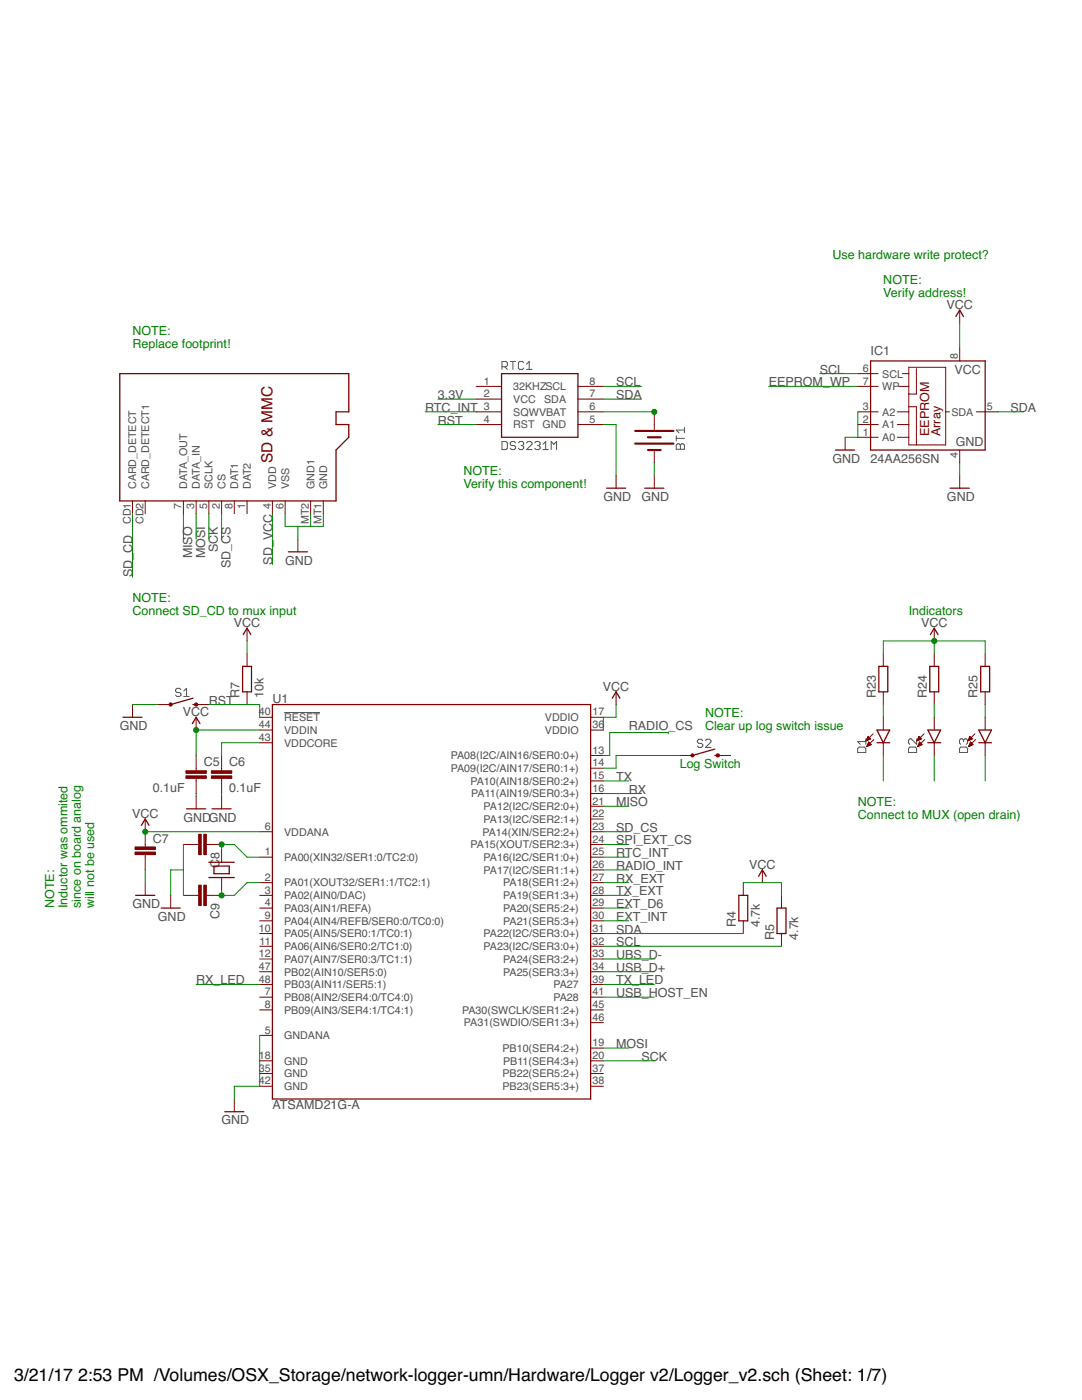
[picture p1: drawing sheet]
<svg xmlns="http://www.w3.org/2000/svg" width="216mm" height="279mm" viewBox="0 0 216 279" stroke-linecap="round" stroke-linejoin="round" font-family="sans-serif">
<g fill="none" stroke="#505050" stroke-width=".2">
<path d="M100.2 73.2h.8l.2-.3v-.5l-.2-.3h-.8v1.6M100.7 73.2l.5 .5M101.8 72.1h1.1M102.3 72.1v1.6M104.5 72.4l-.3-.3h-.5l-.3 .3v1.1l.3 .2h.5l.3-.2M105.1 73.7h1.1M105.1 72.7l.5-.6v1.6M100.2 88.1h.8l.2 .3v1.1l-.2 .2h-.8zM102.9 88.4l-.3-.3h-.5l-.3 .3v.3l.3 .2h.5l.3 .3v.3l-.3 .2h-.5l-.3-.2M103.4 88.4l.3-.3h.5l.3 .3v.3l-.3 .2M104 88.9h.2M104.2 88.9l.3 .3v.3l-.3 .2h-.5l-.3-.2"/>
<path d="M105.1 88.4l.2-.3h.6l.3 .3v.3l-1.1 1h1.1M106.7 88.4l.3-.3h.5l.3 .3v.3l-.3 .2M107.3 88.9h.2M107.5 88.9l.3 .3v.3l-.3 .2h-.5l-.3-.2M108.4 89.7h1M108.4 88.7l.5-.6v1.6M110 89.7v-1.6l.5 .6 .6-.6v1.6M134.9 88.8l.3-.2h.3l.3 .2 .2-.2h.3l.3 .2v.9h-1.7zM134.9 86.9v1.1M134.9 87.5h1.7M135.8 88.8v.9M136.6 85.3v1.1"/>
<path d="M136.6 85.8h-1.7l.6 .6M36.1 137.6l-.3-.2h-.5l-.3 .2v.3l.3 .3h.5l.3 .3v.2l-.3 .3h-.5l-.3-.3M36.7 139h1M36.7 137.9l.5-.5v1.6M56.7 142.2h7.1M140.2 147.8l-.2-.3h-.6l-.3 .3v.3l.3 .3h.6l.2 .2v.3l-.2 .3h-.6l-.3-.3M140.8 147.8l.3-.3h.5l.3 .3v.3l-1.1 1.1h1.1M171.4 149.1h1.1l.3 .3v.8h-1.7v-.8zM172.8 147.4v1.1M172.8 148h-1.7l.6 .5M181.5 149.1h1.1l.3 .3v.8h-1.6v-.8zM182.9 147.4v1.1l-1.1-1.1h-.3l-.2 .3v.6l.2 .2"/>
<path d="M191.7 149.1h1.1l.3 .3v.8h-1.6v-.8zM192.3 147.7l-.3-.3h-.3l-.2 .3v.6l.2 .2M192.3 147.7l.2-.3h.3l.3 .3v.6l-.3 .2M192.3 147.7v.3"/>
</g>
<g fill="none" stroke="#800000" stroke-width=".2">
<path d="M95 77.1h5.1M95 79.7h5.1M115.3 77.1h5.1M115.3 79.7h5.1M171.2 77.1h4M171.2 74.6h4M179.3 77.1h2M180.1 74.6h1.2M181.3 73.3h7.4v15.5h-7.4zM182.9 73.6v5h-1.6M191.5 61.9v2.5M191.5 69.5v2.5"/>
<path d="M26.4 100v2.5M29 100v2.5M36.6 100v2.5M39.1 100v2.5M41.7 100v2.5M44.2 100v2.5M46.8 100v2.5M49.3 100v2.5M54.4 100v2.5M56.9 100v2.5M62 100v2.5M64.5 100v2.5"/>
<path d="M95 84.7h5.1M95 82.2h5.1M115.3 84.7h5.1M115.3 82.2h5.1M122.9 94.9v2.5M130.6 82.2v3.5M130.6 89.8v2.6M130.6 94.9v2.5M168.6 87.3v2.5M171.2 84.7h4M171.2 82.2h4M171.2 87.3h4"/>
<path d="M179 84.7h2.3M179 82.2h2.3M179 87.3h2.3M181.3 81.2h1.6v7.6M188.7 82.2h.8M191.5 89.8v2.6M191.5 94.9v2.5M194.8 82.2h4.3M59.4 107.6v2.5M49.3 125.4v2.5M49.3 130.5v2.5M49.3 138.1v2.5"/>
<path d="M122.9 138.1v2.5M176.3 130.5v2.5M176.3 138.1v2.5M186.4 125.4v2.5M186.4 130.5v2.5M186.4 138.1v2.5M196.6 130.5v2.5M196.6 138.1v2.5M26.4 140.6v2.6M31.5 140.6h2.6M39.1 143.2v2.5M39.1 150.8v3"/>
<path d="M39.1 155.3v3.1M39.1 158.9v2.5M39.1 140.6h2.6M44.2 150.8v3M44.2 155.3v3.1M44.2 158.9v2.5M51.8 143.2h2.6M51.8 145.7h2.6M51.8 148.2h2.6M117.9 150.8h2.5M117.9 155.9h2.5M117.9 153.3h2.5"/>
<path d="M117.9 158.4h2.5M117.9 143.2h2.5M117.9 145.7h2.5M135.6 150.8h2.6M143.3 150.8h2.5M172.9 147.7h.2M172.9 147.6h.5M173 147.5h.7M173 148.9h.1M173 147.4h.6M173 148.8h.3M173.1 147.3h.4"/>
<path d="M173.1 148.7h.5M173.1 148.6h.7M173.1 147.1h.3M173.2 147h.1M173.2 148.5h.5M173.2 147l.5 .5-.9 .3zM173.2 148.3h.4M173.3 148.2h.2M173.3 148.1l-.3 .9M173.3 148.1l.5 .5-.8 .4M173.3 148.1h.1M174.2 146.5l-1.4 1.3"/>
<path d="M174.3 147.6l-1.3 1.4M176.3 143.2v2.5M176.3 148.2v2.6M183 147.7h.2M183.1 147.6h.4M183.1 147.5h.7M183.1 148.9h.1M183.2 148.8h.3M183.2 147.4h.6M183.2 147.3h.5M183.2 148.7h.6M183.3 147.1h.3"/>
<path d="M183.3 148.6h.7M183.3 147h.1M183.3 148.5h.6M183.4 147l.5 .5-.9 .3zM183.4 148.3h.3M183.5 148.2h.1M183.5 148.1h.1M183.5 148.1l-.4 .9M183.5 148.1l.5 .5-.9 .4M184.4 146.5l-1.4 1.3M184.5 147.6l-1.4 1.4M186.4 143.2v2.5"/>
<path d="M186.4 148.2v2.6M193.2 147.7h.2M193.3 147.6h.4M193.3 147.5h.7M193.3 148.9h.1M193.3 147.4h.7M193.3 148.8h.4M193.4 147.3h.4M193.4 148.7h.5M193.4 147.1h.3M193.4 148.6h.7M193.5 147h.1"/>
<path d="M193.5 148.5h.5M193.5 147l.5 .5-.9 .3zM193.5 148.3h.4M193.6 148.2h.2M193.7 148.1h.1M193.7 148.1l-.4 .9M193.7 148.1l.5 .5-.9 .4M194.5 146.5l-1.4 1.3M194.7 147.6l-1.4 1.4M196.6 143.2v2.5M196.6 148.2v2.6M29 163.4v5.6"/>
<path d="M29 170.6v3M29 176.1v2.6M34.1 178.7v2.5M36.6 178.7h3M36.6 168.5h3M41.2 178.7h3M41.2 168.5h3M44.2 169.5v2.6M44.2 175.1v2.6M51.8 171.1h2.6M51.8 176.1h2.6M51.8 178.7h2.6"/>
<path d="M51.8 166h2.6M117.9 171.1h2.5M117.9 176.1h2.5M117.9 178.7h2.5M117.9 166h2.5M117.9 160.9h2.5M117.9 163.4h2.5M117.9 168.5h2.5M117.9 173.6h2.5M148.3 176.1v2.6M152.1 173.6v2.5M155.9 178.7v2.5"/>
<path d="M51.8 181.2h2.6M51.8 188.8h2.6M51.8 199h2.6M51.8 183.8h2.6M51.8 186.3h2.6M51.8 191.4h2.6M51.8 193.9h2.6M51.8 196.5h2.6M117.9 181.2h2.5M117.9 188.8h2.5M117.9 199h2.5M117.9 183.8h2.5"/>
<path d="M117.9 186.3h2.5M117.9 191.4h2.5M117.9 193.9h2.5M117.9 196.5h2.5M148.3 183.8v2.5M155.9 186.3v2.5M46.8 219.3v2.6M51.8 206.6h2.6M51.8 201.5h2.6M51.8 211.7h2.6M51.8 214.2h2.6M51.8 216.8h2.6"/>
<path d="M117.9 201.5h2.5M117.9 211.7h2.5M117.9 209.2h2.5M117.9 214.2h2.5M117.9 216.8h2.5M117.9 204.1h2.5"/>
</g>
<g fill="none" stroke="#800000" stroke-width=".25">
<path d="M23.9 74.6h45.7v7.6h-2.5v2.5h2.5v2.6l-2.5 2.5v10.2h-43.2zM100.1 74.6h15.2v12.7h-15.2zM173.7 72h22.9v17.8h-22.9zM190.7 63.2l.8-1.3 .8 1.3M121 97.4h3.8M128.7 97.4h3.8M166.7 89.8h3.8M189.6 97.4h3.8M57.5 110.1h3.8M38.5 139.3l-4.4 1.3M48.4 133h1.8v5.1h-1.8zM48.5 126.6l.8-1.2 .8 1.2"/>
<path d="M122.2 139.3l.7-1.2 .8 1.2M175.4 133h1.7v5.1h-1.7zM185.5 133h1.8v5.1h-1.8zM185.7 126.6l.7-1.2 .8 1.2M195.7 133h1.8v5.1h-1.8zM24.5 143.2h3.8M38.4 144.4l.7-1.2 .8 1.2M38.5 140.6h.6M54.4 140.6h63.5v78.7h-63.5zM142.6 150.8h.7M142.6 149.5l-4.4 1.3M175 145.7h2.5l-1.2 2.5z"/>
<path d="M175 148.2h2.5M185.1 148.2h2.6M185.1 145.7h2.6l-1.3 2.5zM195.3 148.2h2.5M195.3 145.7h2.5l-1.2 2.5zM27.1 178.7h3.8M28.2 164.7l.8-1.3 .7 1.3M37.2 161.4h3.8M41.7 175.1h5.1M41.7 172.1h5.1M42.3 161.4h3.8M42.7 172.8h3v1.6h-3z"/>
<path d="M147.4 178.7h1.8v5.1h-1.8zM151.4 174.9l.7-1.3 .8 1.3M32.2 181.2h3.8M155 181.2h1.8v5.1h-1.8zM44.9 221.9h3.8"/>
</g>
<g fill="#800000" stroke="#800000" stroke-width=".2">
<path d="M143 150.5l.3-.1 .2 .1v.5h-.5z" fill-rule="evenodd"/>
<circle cx="34.1" cy="140.6" r=".33"/>
<circle cx="39.1" cy="140.6" r=".33"/>
<circle cx="138.2" cy="150.8" r=".33"/>
</g>
<g fill="#800000" stroke="#800000" stroke-width=".2">
<path d="M37.1 154.8h4.1v.5h-4.1z"/>
<path d="M37.1 153.8h4.1v.5h-4.1z"/>
<path d="M42.2 154.8h4v.5h-4z"/>
<path d="M42.2 153.8h4v.5h-4z"/>
<path d="M26.9 170.1h4.1v.5h-4.1z"/>
<path d="M26.9 169h4.1v.5h-4.1z"/>
<path d="M39.6 166.5h.6v4.1h-.6z"/>
<path d="M40.7 166.5h.5v4.1h-.5z"/>
<path d="M39.6 176.7h.6v4h-.6z"/>
<path d="M40.7 176.7h.5v4h-.5z"/>
</g>
<path d="M126.7 86h7.7M126.7 88.5h7.7M129.3 87.3h2.5M129.3 89.8h2.5" fill="none" stroke="#800000" stroke-width=".42"/>
<g fill="none" stroke="#008000" stroke-width=".2">
<path d="M87.4 79.7h7.6M120.4 79.7h7.6M120.4 77.1h7.6M153.4 77.1h17.8M163.6 74.6h7.6M191.5 64.4v5.1M84.8 82.2h10.2M87.4 84.7h7.6M120.4 82.2h10.2M120.4 84.7h2.5v10.2M130.6 92.4v2.5M171.2 82.2v5.1h-2.6"/>
<path d="M191.5 92.4v2.5M199.1 82.2h5.1M26.4 102.5v12.7M36.6 102.5v5.1M39.1 102.5v5.1M41.7 102.5v5.1M44.2 102.5v5.1M54.4 102.5v10.2M56.9 102.5v2.6h7.6v-2.6M59.4 105.1v2.5M62 102.5v2.6M49.3 127.9v2.6"/>
<path d="M176.3 130.5v-2.6h20.3v2.6M186.4 127.9v2.6M26.4 140.6h5.1M39.1 158.4v.5M41.7 140.6h10.1v2.6M44.2 158.4v.5M51.8 145.7h-12.7v5.1M51.8 148.2h-7.6v2.6M120.4 158.4h7.6M120.4 155.9h5.1M122.9 140.6v2.6h-2.5v2.5M133.3 146.5v-.3h-11.6v4.6h-1.3"/>
<path d="M135.6 150.8h-12.7v2.5h-2.5M176.3 140.6v2.6M176.3 150.8v5.1M186.4 140.6v2.6M186.4 150.8v5.1M196.6 140.6v2.6M196.6 150.8v5.1M29 166h22.8M29 173.6v2.5M36.6 168.5v10.2M36.6 173.6h-2.5v5.1M44.2 169.5v-1h2.6l2.5 2.6h2.5"/>
<path d="M51.8 176.1h-2.5l-2.5 2.6h-2.6v-1M120.4 166h5.1M120.4 176.1h5.1M120.4 160.9h5.1M120.4 173.6h5.1M120.4 171.1h5.1M120.4 168.5h5.1M120.4 178.7h5.1M148.3 176.1h7.6v2.6M39.1 196.5h12.7M120.4 186.3h27.9M120.4 188.8h35.5"/>
<path d="M120.4 191.4h10.2M120.4 193.9h10.2M120.4 199h10.2M120.4 196.5h10.2M120.4 183.8h5.1M120.4 181.2h5.1M51.8 206.6v10.2h-5v2.5M120.4 209.2h5.1M120.4 211.7h10.2"/>
</g>
<g fill="#008000" stroke="#008000" stroke-width=".2">
<circle cx="39.1" cy="145.7" r=".51"/>
<circle cx="29" cy="166" r=".51"/>
<circle cx="186.4" cy="127.9" r=".51"/>
<circle cx="44.2" cy="168.5" r=".51"/>
<circle cx="44.2" cy="178.7" r=".51"/>
<circle cx="130.6" cy="82.2" r=".51"/>
</g>
<g font-size="3.5">
<text x="2.8" y="275.6">3/21/17</text>
<text x="15.6" y="275.6">2:53 PM /Volumes/OSX_Storage/network-logger-umn/Hardware/Logger v2/Logger_v2.sch (Sheet: 1/7)</text>
</g>
<text font-size="3.1" fill="#800000" x="54.4" y="92.4" transform="rotate(-90 54.4 92.4)">SD &amp; MMC</text>
<g font-size="2.5" fill="#008000">
<text x="166.1" y="51.7">Use hardware write protect?</text>
<text x="176.3" y="56.7">NOTE:</text>
<text x="176.3" y="59.3">Verify address!</text>
<text x="26.4" y="66.8">NOTE:</text>
<text x="26.4" y="69.5">Replace footprint!</text>
<text x="92.5" y="94.8">NOTE:</text>
<text x="92.5" y="97.4">Verify this component!</text>
<text x="26.4" y="120.2">NOTE:</text>
<text x="26.4" y="122.8">Connect SD_CD to mux input</text>
<text x="181.3" y="122.8">Indicators</text>
<text x="140.7" y="143">NOTE:</text>
<text x="140.7" y="145.7">Clear up log switch issue</text>
<text x="135.6" y="153.3">Log Switch</text>
<text x="171.2" y="160.8">NOTE:</text>
<text x="171.2" y="163.5">Connect to MUX (open drain)</text>
<text x="10.8" y="181.2" transform="rotate(-90 10.8 181.2)">NOTE:</text>
<text x="13.5" y="181.2" transform="rotate(-90 13.5 181.2)">Inductor was ommited</text>
<text x="16.1" y="181.2" transform="rotate(-90 16.1 181.2)">since on board analog</text>
<text x="18.8" y="181.2" transform="rotate(-90 18.8 181.2)">will not be used</text>
</g>
<g font-size="2.5" fill="#505050">
<text x="188.9" y="61.6">VCC</text>
<text x="173.7" y="70.8">IC1</text>
<text x="122.9" y="77.1">SCL</text>
<text x="153.4" y="77.1">EEPROM_WP</text>
<text x="163.6" y="74.6">SCL</text>
<text x="190.5" y="74.6">VCC</text>
<text x="84.8" y="82.2">RTC_INT</text>
<text x="87.4" y="79.7">3.3V</text>
<text x="122.9" y="79.7">SDA</text>
<text x="201.7" y="82.2">SDA</text>
<text x="87.4" y="84.7">RST</text>
<text x="190.7" y="89.1">GND</text>
<text x="166.1" y="92.4">GND</text>
<text x="173.7" y="92.4">24AA256SN</text>
<text x="120.4" y="100">GND</text>
<text x="128" y="100">GND</text>
<text x="189" y="100">GND</text>
<text x="38.4" y="111.4" transform="rotate(-90 38.4 111.4)">MISO</text>
<text x="40.9" y="111.4" transform="rotate(-90 40.9 111.4)">MOSI</text>
<text x="43.4" y="110.2" transform="rotate(-90 43.4 110.2)">SCK</text>
<text x="46" y="113.4" transform="rotate(-90 46 113.4)">SD_CS</text>
<text x="54.4" y="112.7" transform="rotate(-90 54.4 112.7)">SD_VCC</text>
<text x="56.9" y="112.7">GND</text>
<text x="26.4" y="115.2" transform="rotate(-90 26.4 115.2)">SD_CD</text>
<text x="46.7" y="125.1">VCC</text>
<text x="183.8" y="125.1">VCC</text>
<text x="120.3" y="137.8">VCC</text>
<text x="36.5" y="142.9">VCC</text>
<text x="41.7" y="140.6">RST</text>
<text x="47.8" y="139.3" transform="rotate(-90 47.8 139.3)">R7</text>
<text x="52.6" y="139.3" transform="rotate(-90 52.6 139.3)">10k</text>
<text x="54.4" y="140.3">U1</text>
<text x="174.8" y="139.3" transform="rotate(-90 174.8 139.3)">R23</text>
<text x="184.9" y="139.3" transform="rotate(-90 184.9 139.3)">R24</text>
<text x="195.1" y="139.3" transform="rotate(-90 195.1 139.3)">R25</text>
<text x="23.9" y="145.7">GND</text>
<text x="125.5" y="145.7">RADIO_CS</text>
<text x="40.7" y="152.9">C5</text>
<text x="45.7" y="152.9">C6</text>
<text x="122.9" y="155.8">TX</text>
<text x="30.5" y="158">0.1uF</text>
<text x="45.7" y="158">0.1uF</text>
<text x="122.9" y="160.9">MISO</text>
<text x="125.5" y="158.4">RX</text>
<text x="26.3" y="163.2">VCC</text>
<text x="36.6" y="164">GNDGND</text>
<text x="122.9" y="166">SD_CS</text>
<text x="30.5" y="168.2">C7</text>
<text x="43.8" y="173.3" transform="rotate(-90 43.8 173.3)">C</text>
<text x="43.8" y="171.5" transform="rotate(-90 43.8 171.5)">8</text>
<text x="122.9" y="168.5">SPI_EXT_CS</text>
<text x="122.9" y="173.6">RADIO_INT</text>
<text x="122.9" y="171.1">RTC_INT</text>
<text x="149.5" y="173.4">VCC</text>
<text x="122.9" y="176.2">RX_EXT</text>
<text x="122.9" y="178.7">TX_EXT</text>
<text x="26.4" y="181.2">GND</text>
<text x="31.5" y="183.8">GND</text>
<text x="43.8" y="183.4" transform="rotate(-90 43.8 183.4)">C9</text>
<text x="122.9" y="183.8">EXT_INT</text>
<text x="122.9" y="181.2">EXT_D6</text>
<text x="146.8" y="185" transform="rotate(-90 146.8 185)">R4</text>
<text x="151.6" y="185" transform="rotate(-90 151.6 185)">4.7k</text>
<text x="122.9" y="186.3">SDA</text>
<text x="122.9" y="188.9">SCL</text>
<text x="122.9" y="191.4">UBS_D-</text>
<text x="154.4" y="187.6" transform="rotate(-90 154.4 187.6)">R5</text>
<text x="159.2" y="187.6" transform="rotate(-90 159.2 187.6)">4.7k</text>
<text x="39.1" y="196.5">RX_LED</text>
<text x="122.9" y="193.9">USB_D+</text>
<text x="122.9" y="196.5">TX_LED</text>
<text x="122.9" y="199">USB_HOST_EN</text>
<text x="122.9" y="209.2">MOSI</text>
<text x="128" y="211.7">SCK</text>
<text x="54.4" y="221.4">ATSAMD21G-A</text>
<text x="44.2" y="224.4">GND</text>
</g>
<g font-size="2.5" fill="#800000">
<text x="185.4" y="87" transform="rotate(-90 185.4 87)">EEPROM</text>
<text x="187.7" y="87" transform="rotate(-90 187.7 87)">Array</text>
</g>
<g font-size="2.1" fill="#505050">
<text x="191.1" y="71.7" transform="rotate(-90 191.1 71.7)">8</text>
<text x="96.6" y="76.8">1</text>
<text x="102.4" y="77.9">32KHZSCL</text>
<text x="117.6" y="76.8">8</text>
<text x="172.2" y="74.2">6</text>
<text x="172.2" y="76.8">7</text>
<text x="176.1" y="75.3">SCL</text>
<text x="176.1" y="77.9">WP</text>
<text x="96.6" y="81.8">3</text>
<text x="96.6" y="79.3">2</text>
<text x="102.4" y="83">SQWVBAT</text>
<text x="102.4" y="80.4">VCC</text>
<text x="108.6" y="80.4">SDA</text>
<text x="117.6" y="79.3">7</text>
<text x="117.6" y="81.8">6</text>
<text x="172.2" y="81.8">3</text>
<text x="176.1" y="83">A2</text>
<text x="189.8" y="83">SDA</text>
<text x="196.9" y="81.8">5</text>
<text x="96.6" y="84.4">4</text>
<text x="102.4" y="85.5">RST</text>
<text x="108.2" y="85.5">GND</text>
<text x="117.6" y="84.4">5</text>
<text x="172.2" y="86.9">1</text>
<text x="172.2" y="84.4">2</text>
<text x="176.1" y="88">A0</text>
<text x="176.1" y="85.5">A1</text>
<text x="191.1" y="91.4" transform="rotate(-90 191.1 91.4)">4</text>
<text x="27.2" y="97.6" transform="rotate(-90 27.2 97.6)">CARD_DETECT</text>
<text x="29.7" y="97.6" transform="rotate(-90 29.7 97.6)">CARD_DETECT1</text>
<text x="36.2" y="101.5" transform="rotate(-90 36.2 101.5)">7</text>
<text x="37.4" y="97.6" transform="rotate(-90 37.4 97.6)">DATA_OUT</text>
<text x="38.8" y="101.5" transform="rotate(-90 38.8 101.5)">3</text>
<text x="39.9" y="97.6" transform="rotate(-90 39.9 97.6)">DATA_IN</text>
<text x="41.3" y="101.5" transform="rotate(-90 41.3 101.5)">5</text>
<text x="42.4" y="97.6" transform="rotate(-90 42.4 97.6)">SCLK</text>
<text x="43.9" y="101.5" transform="rotate(-90 43.9 101.5)">2</text>
<text x="45" y="97.6" transform="rotate(-90 45 97.6)">CS</text>
<text x="46.4" y="101.5" transform="rotate(-90 46.4 101.5)">8</text>
<text x="47.5" y="97.6" transform="rotate(-90 47.5 97.6)">DAT1</text>
<text x="48.9" y="101.5" transform="rotate(-90 48.9 101.5)">1</text>
<text x="50" y="97.6" transform="rotate(-90 50 97.6)">DAT2</text>
<text x="54" y="101.5" transform="rotate(-90 54 101.5)">4</text>
<text x="55.1" y="97.6" transform="rotate(-90 55.1 97.6)">VDD</text>
<text x="56.5" y="101.5" transform="rotate(-90 56.5 101.5)">6</text>
<text x="57.7" y="97.6" transform="rotate(-90 57.7 97.6)">VSS</text>
<text x="62.7" y="97.6" transform="rotate(-90 62.7 97.6)">GND1</text>
<text x="65.3" y="97.6" transform="rotate(-90 65.3 97.6)">GND</text>
<text x="26.1" y="104.6" transform="rotate(-90 26.1 104.6)">CD1</text>
<text x="28.6" y="104.6" transform="rotate(-90 28.6 104.6)">CD2</text>
<text x="61.6" y="104.6" transform="rotate(-90 61.6 104.6)">MT2</text>
<text x="64.2" y="104.6" transform="rotate(-90 64.2 104.6)">MT1</text>
<text x="51.6" y="142.8">40</text>
<text x="56.7" y="143.9">RESET</text>
<text x="108.7" y="143.9">VDDIO</text>
<text x="118.2" y="142.8">17</text>
<text x="51.6" y="147.9">43</text>
<text x="51.6" y="145.3">44</text>
<text x="56.7" y="149">VDDCORE</text>
<text x="56.7" y="146.4">VDDIN</text>
<text x="108.7" y="146.4">VDDIO</text>
<text x="118.2" y="145.3">36</text>
<text x="89.9" y="151.5">PA08(I2C/AIN16/SER0:0+)</text>
<text x="89.9" y="154.1">PA09(I2C/AIN17/SER0:1+)</text>
<text x="118.2" y="150.4">13</text>
<text x="118.2" y="155.5">15</text>
<text x="118.2" y="152.9">14</text>
<text x="93.9" y="156.6">PA10(AIN18/SER0:2+)</text>
<text x="94" y="159.1">PA11(AIN19/SER0:3+)</text>
<text x="96.5" y="161.7">PA12(I2C/SER2:0+)</text>
<text x="118.2" y="158">16</text>
<text x="118.2" y="160.6">21</text>
<text x="52.8" y="165.6">6</text>
<text x="56.7" y="166.8">VDDANA</text>
<text x="96.3" y="166.8">PA14(XIN/SER2:2+)</text>
<text x="96.5" y="164.2">PA13(I2C/SER2:1+)</text>
<text x="118.2" y="163.1">22</text>
<text x="118.2" y="165.6">23</text>
<text x="52.8" y="170.7">1</text>
<text x="56.7" y="171.8">PA00(XIN32/SER1:0/TC2:0)</text>
<text x="93.9" y="169.3">PA15(XOUT/SER2:3+)</text>
<text x="96.5" y="171.8">PA16(I2C/SER1:0+)</text>
<text x="118.2" y="168.2">24</text>
<text x="118.2" y="170.7">25</text>
<text x="118.2" y="173.3">26</text>
<text x="52.8" y="175.8">2</text>
<text x="52.8" y="178.3">3</text>
<text x="56.7" y="176.9">PA01(XOUT32/SER1:1/TC2:1)</text>
<text x="56.7" y="179.5">PA02(AIN0/DAC)</text>
<text x="96.5" y="174.4">PA17(I2C/SER1:1+)</text>
<text x="100.4" y="176.9">PA18(SER1:2+)</text>
<text x="100.4" y="179.5">PA19(SER1:3+)</text>
<text x="118.2" y="175.8">27</text>
<text x="118.2" y="178.3">28</text>
<text x="51.6" y="186">10</text>
<text x="52.8" y="180.9">4</text>
<text x="52.8" y="183.4">9</text>
<text x="56.7" y="182">PA03(AIN1/REFA)</text>
<text x="56.7" y="184.5">PA04(AIN4/REFB/SER0:0/TC0:0)</text>
<text x="100.4" y="182">PA20(SER5:2+)</text>
<text x="100.4" y="184.5">PA21(SER5:3+)</text>
<text x="118.2" y="180.9">29</text>
<text x="118.2" y="183.4">30</text>
<text x="118.2" y="186">31</text>
<text x="51.6" y="191">12</text>
<text x="51.8" y="188.5">11</text>
<text x="56.7" y="189.6">PA06(AIN6/SER0:2/TC1:0)</text>
<text x="56.7" y="187.1">PA05(AIN5/SER0:1/TC0:1)</text>
<text x="96.5" y="187.1">PA22(I2C/SER3:0+)</text>
<text x="96.5" y="189.6">PA23(I2C/SER3:0+)</text>
<text x="118.2" y="188.5">32</text>
<text x="118.2" y="191">33</text>
<text x="51.6" y="193.6">47</text>
<text x="51.6" y="196.1">48</text>
<text x="56.7" y="192.2">PA07(AIN7/SER0:3/TC1:1)</text>
<text x="56.7" y="194.7">PB02(AIN10/SER5:0)</text>
<text x="56.7" y="197.2">PB03(AIN11/SER5:1)</text>
<text x="100.4" y="192.2">PA24(SER3:2+)</text>
<text x="100.4" y="194.7">PA25(SER3:3+)</text>
<text x="110.4" y="197.2">PA27</text>
<text x="118.2" y="193.6">34</text>
<text x="118.2" y="196.1">39</text>
<text x="52.8" y="198.7">7</text>
<text x="52.8" y="201.2">8</text>
<text x="56.7" y="199.8">PB08(AIN2/SER4:0/TC4:0)</text>
<text x="56.7" y="202.3">PB09(AIN3/SER4:1/TC4:1)</text>
<text x="92.2" y="202.3">PA30(SWCLK/SER1:2+)</text>
<text x="110.4" y="199.8">PA28</text>
<text x="118.2" y="198.7">41</text>
<text x="118.2" y="201.2">45</text>
<text x="118.2" y="203.7">46</text>
<text x="52.8" y="206.3">5</text>
<text x="56.7" y="207.4">GNDANA</text>
<text x="92.6" y="204.9">PA31(SWDIO/SER1:3+)</text>
<text x="100.3" y="209.9">PB10(SER4:2+)</text>
<text x="118.2" y="208.8">19</text>
<text x="51.6" y="211.4">18</text>
<text x="51.6" y="213.9">35</text>
<text x="56.7" y="212.5">GND</text>
<text x="56.7" y="215">GND</text>
<text x="100.3" y="215">PB22(SER5:2+)</text>
<text x="100.4" y="212.5">PB11(SER4:3+)</text>
<text x="118.2" y="211.4">20</text>
<text x="118.2" y="213.9">37</text>
<text x="51.6" y="216.4">42</text>
<text x="56.7" y="217.5">GND</text>
<text x="100.3" y="217.5">PB23(SER5:3+)</text>
<text x="118.2" y="216.4">38</text>
</g>
</svg>
